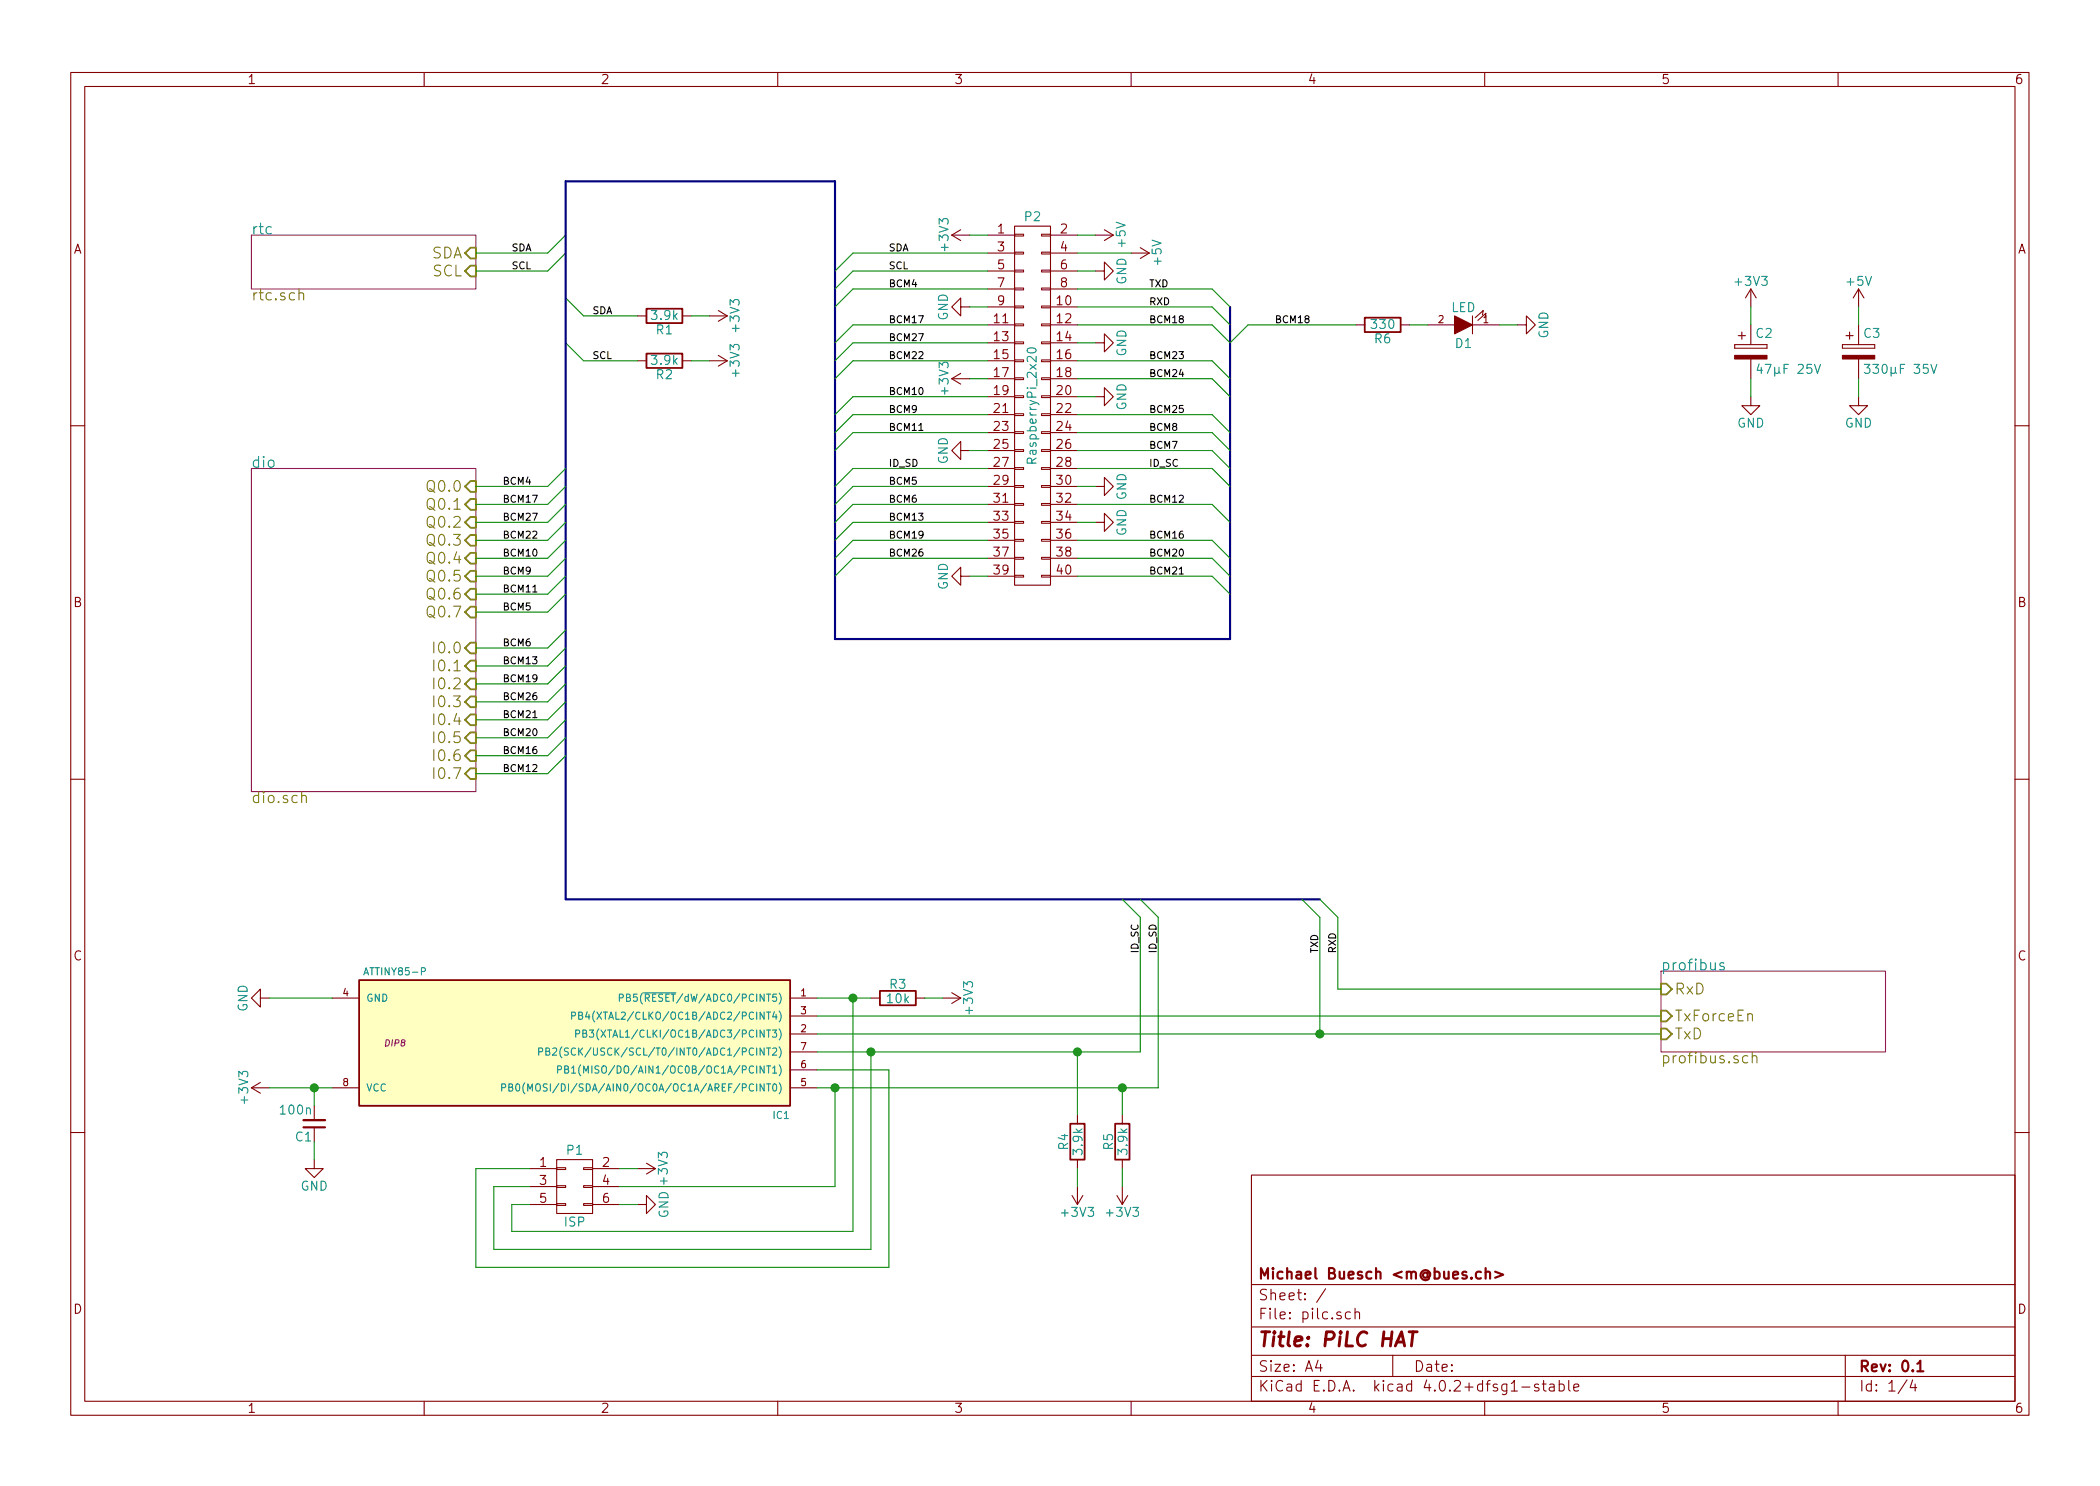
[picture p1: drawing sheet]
<svg xmlns="http://www.w3.org/2000/svg" width="297mm" height="210mm" viewBox="0 0 297 210" stroke-linecap="round" stroke-linejoin="round" font-family="sans-serif">
<g fill="none" stroke="#840000" stroke-width=".15">
<path d="M10 10.3h277v189.9h-277zM12 12.2h273v186.1h-273zM60 10.3v1.9M110 10.3v1.9M160 10.3v1.9M210 10.3v1.9M260 10.3v1.9M134.6 33.3h2.6M134.6 33.3l1.3 .7M135.9 32.5l-1.3 .8M139.7 33.3h3.8M139.7 35.8h3.8"/>
<path d="M139.7 38.3h3.8M143.5 38.2h1.3v.3h-1.3zM143.5 35.7h1.3v.2h-1.3zM143.5 33.1h1.3v.3h-1.3zM143.5 32h5.1v50.8h-5.1zM147.3 38.2h1.3v.3h-1.3zM147.3 35.7h1.3v.2h-1.3zM147.3 33.1h1.3v.3h-1.3zM148.6 33.3h3.8M148.6 35.8h3.8M148.6 38.3h3.8M154.9 38.3h1.3v-1.2l1.3 1.2-1.3 1.3v-1.3"/>
<path d="M154.9 33.3h2.6M156.2 32.5l1.3 .8M157.5 33.3l-1.3 .7M160 35.8h2.6M161.3 35l1.3 .8M162.6 35.8l-1.3 .8M90.2 51h1.2M90.2 44.7h1.2M96.5 51h1.3M96.5 44.7h1.3M100.3 51h2.6M100.3 44.7h2.6"/>
<path d="M101.6 43.9l1.3 .8M101.6 50.3l1.3 .7M102.9 44.7l-1.3 .8M102.9 51l-1.3 .8M134.6 53.6h2.6M134.6 53.6l1.3 .8M135.9 43.4v-1.2l-1.3 1.2 1.3 1.3v-1.3h1.3M135.9 52.8l-1.3 .8M139.7 40.9h3.8M139.7 43.4h3.8M139.7 56.1h3.8M139.7 46h3.8"/>
<path d="M139.7 58.7h3.8M139.7 48.5h3.8M139.7 51h3.8M139.7 53.6h3.8M143.5 58.5h1.3v.3h-1.3zM143.5 56h1.3v.3h-1.3zM143.5 53.5h1.3v.2h-1.3zM143.5 50.9h1.3v.3h-1.3zM143.5 48.4h1.3v.2h-1.3zM143.5 45.8h1.3v.3h-1.3zM143.5 43.3h1.3v.3h-1.3zM143.5 40.8h1.3v.2h-1.3z"/>
<path d="M147.3 58.5h1.3v.3h-1.3zM147.3 56h1.3v.3h-1.3zM147.3 53.5h1.3v.2h-1.3zM147.3 50.9h1.3v.3h-1.3zM147.3 48.4h1.3v.2h-1.3zM147.3 45.8h1.3v.3h-1.3zM147.3 43.3h1.3v.3h-1.3zM147.3 40.8h1.3v.2h-1.3zM148.6 40.9h3.8M148.6 43.4h3.8M148.6 56.1h3.8M148.6 46h3.8"/>
<path d="M148.6 58.7h3.8M148.6 48.5h3.8M148.6 51h3.8M148.6 53.6h3.8M154.9 48.5h1.3v-1.3l1.3 1.3-1.3 1.3v-1.3M154.9 56.1h1.3v-1.2l1.3 1.2-1.3 1.3v-1.3M191.8 46h1.2M198.1 46h1.3M201.9 46h3.8M208.3 46h3.8M208.3 44.7v2.5M209.7 44.6l.1-.7-1.1 1.1"/>
<path d="M210.1 45l.1-.7-1.2 1M214.6 46h1.3v-1.3l1.3 1.3-1.3 1.2v-1.2M245.4 48.8v.5zM245.4 49.3h4.5zM245.4 48.8h4.5zM245.9 47.5h1M246.4 47v1M247.6 56.1v1.3h1.3l-1.3 1.3-1.2-1.3h1.2M247.6 40.9v2.5M247.6 46v2.8M247.6 50.8v2.8M247.6 40.9l-.7 1.3"/>
<path d="M247.6 40.9l.8 1.3M249.9 48.8v.5zM260.6 48.8v.5zM260.6 49.3h4.6zM260.6 48.8h4.6zM261.1 47.5h1M261.6 47v1M262.9 56.1v1.3h1.3l-1.3 1.3-1.3-1.3h1.3M262.9 40.9v2.5M262.9 46v2.8M262.9 50.8v2.8M262.9 40.9l-.8 1.3"/>
<path d="M262.9 40.9l.8 1.3M265.2 48.8v.5zM10 60.2h2M135.9 63.7v-1.2l-1.3 1.2 1.3 1.3v-1.3h1.3M139.7 68.8h3.8M139.7 71.4h3.8M139.7 61.2h3.8M139.7 73.9h3.8M139.7 63.7h3.8M139.7 76.4h3.8M139.7 66.3h3.8M139.7 79h3.8"/>
<path d="M143.5 78.9h1.3v.2h-1.3zM143.5 76.3h1.3v.3h-1.3zM143.5 73.8h1.3v.2h-1.3zM143.5 71.2h1.3v.3h-1.3zM143.5 68.7h1.3v.3h-1.3zM143.5 66.2h1.3v.2h-1.3zM143.5 63.6h1.3v.3h-1.3zM143.5 61.1h1.3v.2h-1.3zM147.3 78.9h1.3v.2h-1.3zM147.3 76.3h1.3v.3h-1.3zM147.3 73.8h1.3v.2h-1.3zM147.3 71.2h1.3v.3h-1.3z"/>
<path d="M147.3 68.7h1.3v.3h-1.3zM147.3 66.2h1.3v.2h-1.3zM147.3 63.6h1.3v.3h-1.3zM147.3 61.1h1.3v.2h-1.3zM148.6 68.8h3.8M148.6 71.4h3.8M148.6 61.2h3.8M148.6 73.9h3.8M148.6 63.7h3.8M148.6 76.4h3.8M148.6 66.3h3.8M148.6 79h3.8"/>
<path d="M154.9 68.8h1.3v-1.2l1.3 1.2-1.3 1.3v-1.3M154.9 73.9h1.3v-1.3l1.3 1.3-1.3 1.3v-1.3M285 60.2h2M135.9 81.5v-1.2l-1.3 1.2 1.3 1.3v-1.3h1.3M139.7 81.5h3.8M143.5 81.4h1.3v.3h-1.3zM147.3 81.4h1.3v.3h-1.3zM148.6 81.5h3.8M10 110.3h2M285 110.3h2M35.6 153.9l1.2 .8M35.6 153.9h2.5"/>
<path d="M36.8 141.2v-1.3l-1.2 1.3 1.2 1.3v-1.3h1.3M36.8 153.2l-1.2 .7M44.4 156.5v2M44.4 159.6v1.9M47 153.9h3.8M47 141.2h3.8M111.8 153.9h3.8M111.8 141.2h3.8M111.8 146.3h3.8M111.8 143.8h3.8M111.8 151.4h3.8M111.8 148.8h3.8"/>
<path d="M123.2 141.2h1.3M129.5 141.2h1.3M133.3 141.2h2.6M134.6 140.5l1.3 .7M135.9 141.2l-1.3 .8M152.4 157.7v1.3M158.7 157.7v1.3M10 160.2h2M44.4 164.1v1.2h1.3l-1.3 1.3-1.2-1.3h1.2M74.9 165.3h3.8M74.9 167.9h3.8M74.9 170.4h3.8"/>
<path d="M78.7 170.3h1.3v.3h-1.3zM78.7 167.8h1.3v.2h-1.3zM78.7 165.2h1.3v.3h-1.3zM78.7 164.1h5.1v7.6h-5.1zM82.5 170.3h1.3v.3h-1.3zM82.5 167.8h1.3v.2h-1.3zM82.5 165.2h1.3v.3h-1.3zM83.8 165.3h3.8M83.8 167.9h3.8M83.8 170.4h3.8M90.2 170.4h1.2v-1.2l1.3 1.2-1.3 1.3v-1.3M90.2 165.3h2.5"/>
<path d="M91.4 164.6l1.3 .7M92.7 165.3l-1.3 .8M151.6 169.2l.8 1.2M152.4 164.1v1.2M152.4 167.9v2.5M153.2 169.2l-.8 1.2M158 169.2l.7 1.2M158.7 164.1v1.2M158.7 167.9v2.5M159.5 169.2l-.8 1.2M177 166.3h108v32h-108zM285 160.2h2"/>
<path d="M60 198.3v1.9M110 198.3v1.9M160 198.3v1.9M177 194.8h108M177 191.8h108M177 187.8h108M177 181.8h108M186.4 192.5l-.3 1h.9M186.8 193v1M187.5 182.3l-1.3 2M191 185.7l-.4-.1-.3 .3 .1 .6 .2 .1 .4-.1M191.7 185.7a.38 .38 0 0 1 .6 .1v.8"/>
<path d="M191.7 185.1v1.5M197 191.8v3M210 198.3v1.9M215.3 196.3h1.1M217.6 195.9a.37 .37 0 0 0-.6 .1v.1a.54 .54 0 0 0 .6 .3l.1 .1-.1 .2-.1 .1-.5-.1M218.1 195.8h.6M218.3 195.3v1.3l.2 .2h.2M219.2 195.9l.2-.1 .4 .1v.9M219.8 196.2l-.4 .1-.3 .2 .1 .2 .2 .1 .4-.1M220.5 195.9a.48 .48 0 0 1 .7 .1l.1 .1-.1 .6a.48 .48 0 0 1-.7 0M220.5 195.3v1.5M221.9 195.3v1.3l.2 .2"/>
<path d="M222.6 196.3l.7-.1v-.3l-.5-.1-.2 .2 .1 .7 .1 .1 .5-.1M260 198.3v1.9M261 191.8v6.5M269.7 195.2l-1.2 2M270.5 195.2l-.3 1.1h.9M270.9 195.8v1"/>
</g>
<path d="M42.9 159.5h3.1M210.1 179.4v1.5M211.5 179.9l1.1 .5-1.1 .4M209.5 180l-.5-.1-.2 .3v.6l.2 .1 .5-.1M210.1 180.1a.38 .38 0 0 1 .7 0v.8M271.2 193l.4-.5v1.5M271.2 194h.9" fill="none" stroke="#840000" stroke-width=".3"/>
<path d="M199.3 188.4h1.2M199.9 188.4l-.3 2" fill="none" stroke="#840000" stroke-width=".41"/>
<g fill="none" stroke="#008484" stroke-width=".15">
<path d="M145.3 49.4a.85 .85 0 0 1 1.3 .1v.2a.83 .83 0 0 1-1.3 0zM256.7 51.6l.4 1.2 .4-1.2M263.7 51.6h.8l-.4 .4 .3 .1v.6l-.1 .1h-.4l-.2-.1M273.1 51.6l.4 1.2 .5-1.2M243.8 136.3l-.3-.1-.2 .2v.2l.5 .2 .1 .2-.1 .2h-.1h-.4M71 153.9l.5-.1v-.1v-.3h-.5v1M72 153.8h.4l.1-.3-.5-.1v1h.4l.1-.4-.2-.2M73 153.5l.3-.1a.59 .59 0 0 1-.1 1l-.2-.1-.1-.3zM74.2 153.2a1.2 1.2 0 0 0 0 1.6M74.7 154.4v-1l.3 .7 .3-.7v1M75.9 153.4h.4a.67 .67 0 0 1-.1 1l-.3-.1a.78 .78 0 0 1 0-.9zM76.2 148.8h.5l.1-.2-.1-.3h-.5v1"/>
<path d="M77.2 148.8l.4-.1 .1-.3-.5-.1v1h.4l.2-.3-.3-.2M78.2 148.4l.4-.1 .1 .1v.2l-.6 .7h.6M78.9 151.4l.4-.1 .1-.2-.1-.2-.4-.1v1M79.5 148.1a1.2 1.2 0 0 0 0 1.6M79.9 151.3h.4l.1-.4-.5-.1v1h.4l.1-.3-.2-.2M80.4 148.3h-.4l-.2 .2 .1 .2 .5 .2v.3l-.2 .1-.4-.1M80.8 143.7h.5l.1-.2-.1-.2-.5-.1v1M80.8 151.1l.3-.3v1M80.8 151.8h.6M81.4 148.4a.4 .4 0 0 0-.5 0 .4 .4 0 0 0-.1 .5 .37 .37 0 0 0 .2 .3 .37 .37 0 0 0 .4 0M81.4 146.3l.5-.1 .1-.1-.1-.3-.5-.1v1.1M81.9 143.7l.4-.1v-.3l-.4-.1v1h.3l.2-.3-.2-.2"/>
<path d="M82.1 150.7a1.2 1.2 0 0 0 0 1.5M82.4 146.2h.5v-.4l-.5-.1v1.1h.4l.2-.4-.2-.2M82.5 151.8v-1l.4 .8 .3-.8v1M83.1 143.1l-.3 .8h.6M83.3 143.5v.7M83.4 145.7h.6l-.4 .4 .3 .1v.5l-.1 .1-.4-.1M84.7 145.6a1.2 1.2 0 0 0 0 1.5M87.6 141.2l.5-.1 .1-.1-.1-.3h-.5v1M88.6 141.1h.5v-.3l-.5-.1v1h.4l.2-.4-.2-.2M90.1 140.7h-.5v.4l.1-.1 .4 .1v.5l-.1 .1-.4-.1M91 140.5h4.6"/>
</g>
<path d="M91.4 43.7h5.1v2h-5.1zM91.4 50h5.1v2.1h-5.1zM193 45h5.1v2h-5.1zM50.8 138.7h61v17.8h-61zM124.5 140.2h5v2h-5zM151.4 159h2v5.1h-2zM157.7 159h2.1v5.1h-2.1z" fill="none" stroke="#840000" stroke-width=".25"/>
<path d="M42.9 158.5h3.1" fill="none" stroke="#840000" stroke-width=".33"/>
<path d="M50.8 138.7h61v17.8h-61z" fill="#ffffc2" stroke="#ffffc2" stroke-width=".14"/>
<g fill="#840000" stroke="#840000" stroke-width=".15">
<path d="M260.6 50.3h4.6v.5h-4.6z"/>
<path d="M245.4 50.3h4.5v.5h-4.5z"/>
<path d="M205.7 44.7l2.6 1.3-2.6 1.2z"/>
</g>
<g fill="none" stroke="#008400" stroke-width=".15">
<path d="M80 33.3l-2.5 2.5h-10.2M80 35.8l-2.5 2.5h-10.2M137.2 33.3h2.5M139.7 35.8h-19.1l-2.5 2.5M139.7 38.3h-19.1l-2.5 2.6M152.4 33.3h2.5M152.4 35.8h7.6M152.4 38.3h2.5M80 42.2l2.5 2.5h7.7M80 48.5l2.5 2.5h7.7M97.8 44.7h2.5M97.8 51h2.5"/>
<path d="M137.2 43.4h2.5M137.2 53.6h2.5M139.7 48.5h-19.1l-2.5 2.5M139.7 56.1h-19.1l-2.5 2.6M139.7 51h-19.1l-2.5 2.6M139.7 46h-19.1l-2.5 2.5M139.7 40.9h-19.1l-2.5 2.5M139.7 58.7h-19.1l-2.5 2.5M152.4 48.5h2.5M152.4 56.1h2.5M152.4 43.4h19l2.6 2.6M152.4 53.6h19l2.6 2.5"/>
<path d="M152.4 51h19l2.6 2.6M152.4 46h19l2.6 2.5 2.5-2.5h15.3M152.4 58.7h19l2.6 2.5M152.4 40.9h19l2.6 2.5M199.4 46h2.5M212.1 46h2.5M247.6 43.4v2.6M247.6 53.6v2.5M262.9 43.4v2.6M262.9 53.6v2.5M80 66.3l-2.5 2.5h-10.2M80 71.4l-2.5 2.5h-10.2"/>
<path d="M80 79l-2.5 2.5h-10.2M80 76.4l-2.5 2.6h-10.2M80 68.8l-2.5 2.6h-10.2M80 73.9l-2.5 2.5h-10.2M137.2 63.7h2.5M139.7 66.3h-19.1l-2.5 2.5M139.7 68.8h-19.1l-2.5 2.6M139.7 73.9h-19.1l-2.5 2.5M139.7 61.2h-19.1l-2.5 2.5M139.7 71.4h-19.1l-2.5 2.5M139.7 76.4h-19.1l-2.5 2.6M139.7 79h-19.1l-2.5 2.5"/>
<path d="M152.4 66.3h19l2.6 2.5M152.4 68.8h2.5M152.4 73.9h2.5M152.4 63.7h19l2.6 2.6M152.4 61.2h19l2.6 2.5M152.4 71.4h19l2.6 2.5M152.4 76.4h19l2.6 2.6M152.4 79h19l2.6 2.5M80 81.5l-2.5 2.6h-10.2M80 89.1l-2.5 2.6h-10.2M80 96.8l-2.5 2.5h-10.2M80 99.3l-2.5 2.5h-10.2"/>
<path d="M80 84.1l-2.5 2.5h-10.2M80 91.7l-2.5 2.5h-10.2M80 94.2l-2.5 2.6h-10.2M137.2 81.5h2.5M152.4 81.5h19l2.6 2.6M80 106.9l-2.5 2.6h-10.2M80 101.8l-2.5 2.6h-10.2M80 104.4l-2.5 2.5h-10.2M158.7 127.2l2.6 2.6v19h-45.7M161.3 127.2l2.5 2.6v24.1h-48.2M184.1 127.2l2.6 2.6v16.5M186.7 127.2l2.5 2.6v10.1h45.7"/>
<path d="M38.1 141.2h8.9M38.1 153.9h8.9M44.4 153.9v2.6M115.6 141.2h7.6M115.6 146.3h119.3M115.6 151.4h10.1v27.9h-58.4v-14h7.6M115.6 143.8h119.3M118.1 153.9v14h-30.5M120.6 141.2v33h-48.2v-3.8h2.5M123.2 148.8v28h-53.4v-8.9h5.1M130.8 141.2h2.5M152.4 148.8v8.9"/>
<path d="M158.7 153.9v3.8M44.4 161.5v2.6M87.6 165.3h2.6M87.6 170.4h2.6M152.4 165.3v2.6M158.7 165.3v2.6"/>
</g>
<g fill="#008400" stroke="#008400" stroke-width=".25">
<circle cx="44.5" cy="153.9" r=".51"/>
<circle cx="118.1" cy="153.9" r=".51"/>
<circle cx="158.8" cy="153.9" r=".51"/>
<circle cx="152.4" cy="148.8" r=".51"/>
<circle cx="120.7" cy="141.2" r=".51"/>
<circle cx="123.2" cy="148.8" r=".51"/>
<circle cx="186.7" cy="146.3" r=".51"/>
</g>
<path d="M35.6 33.3h31.7v7.6h-31.7zM35.6 66.3h31.7v45.7h-31.7zM234.9 137.4h31.8v11.4h-31.8z" fill="none" stroke="#840084" stroke-width=".15"/>
<path d="M42.3 41.6a.38 .38 0 0 1 .7 .1v.7M42.7 112.7a.38 .38 0 0 1 .6 .1v.8M247.2 149.4a.48 .48 0 0 0-.6 .1l-.1 .6a.48 .48 0 0 0 .7 .2M247.2 143.6a.38 .38 0 0 1 .7 .1v.7M247.9 149.5a.38 .38 0 0 1 .6 .1v.8M247.9 148.9v1.5" fill="none" stroke="#848400" stroke-width=".15"/>
<g fill="none" stroke="#848400" stroke-width=".25">
<path d="M66.5 37.6h.8v1.5h-.8l-.7-.8zM66.5 35h.8v1.6h-.8l-.7-.8zM65.8 68.8l.7-.7h.8v1.5h-.8zM66.5 70.6h.8v1.5h-.8l-.7-.7zM66.5 73.1h.8v1.6h-.8l-.7-.8zM66.5 75.7h.8v1.5h-.8l-.7-.8zM66.5 78.2h.8v1.6h-.8l-.7-.8zM66.5 80.8h.8v1.5h-.8l-.7-.8zM66.5 83.3h.8v1.5h-.8l-.7-.7zM66.5 85.8h.8v1.6h-.8l-.7-.8zM66.5 90.9h.8v1.6h-.8l-.7-.8zM66.5 93.5h.8v1.5h-.8l-.7-.8z"/>
<path d="M66.5 96h.8v1.5h-.8l-.7-.7zM66.5 98.5h.8v1.6h-.8l-.7-.8zM66.5 101.1h.8v1.5h-.8l-.7-.8zM66.5 103.6h.8v1.6h-.8l-.7-.8zM66.5 106.2h.8v1.5h-.8l-.7-.8zM66.5 108.7h.8v1.5h-.8l-.7-.7zM234.9 139.2h.8l.8 .7-.8 .8h-.8zM234.9 145.5h.8l.8 .8-.8 .8h-.8zM234.9 143h.8l.8 .8-.8 .7h-.8z"/>
</g>
<path d="M174 43.4v47h-55.9v-64.8h-38.1v101.6h106.7" fill="none" stroke="#000084" stroke-width=".3"/>
<path d="M130 60.9h.6M75.4 83.8h.5M166.8 81.2h.6M75.4 101.5h.5" fill="none" stroke="#000" stroke-width=".15"/>
<text font-size="2.8" fill="#840000" x="178" y="190.5">Title: PiLC HAT</text>
<g font-size="2.1" fill="#008484">
<text x="35.6" y="33.2">rtc</text>
<text x="35.6" y="66.2">dio</text>
<text x="234.9" y="137.3">profibus</text>
</g>
<g font-size="2.1" fill="#848400">
<text x="60.9" y="36.6">SDA</text>
<text x="61.1" y="39.1">SCL</text>
<text x="35.6" y="42.5">rtc.sch</text>
<text x="60.8" y="69.6">Q0.0</text>
<text x="60.8" y="72.1">Q0.1</text>
<text x="60.8" y="74.7">Q0.2</text>
<text x="60.8" y="77.2">Q0.3</text>
<text x="60.8" y="79.8">Q0.4</text>
<text x="60.8" y="82.3">Q0.5</text>
<text x="60.8" y="84.8">Q0.6</text>
<text x="60.8" y="87.4">Q0.7</text>
<text x="61.8" y="92.5">I0.0</text>
<text x="61.8" y="95">I0.1</text>
<text x="61.8" y="97.5">I0.2</text>
<text x="61.8" y="100.1">I0.3</text>
<text x="61.8" y="102.6">I0.4</text>
<text x="61.8" y="105.2">I0.5</text>
<text x="61.8" y="107.7">I0.6</text>
<text x="35.6" y="113.6">dio.sch</text>
<text x="61.8" y="110.2">I0.7</text>
<text x="236.9" y="140.7">RxD</text>
<text x="236.9" y="147.1">TxD</text>
<text x="236.9" y="144.5">TxForceEn</text>
<text x="234.9" y="150.5">profibus.sch</text>
</g>
<g font-size="2.1" fill="#840000">
<text x="178" y="184">Sheet: /</text>
<text x="178" y="181">Michael Buesch &lt;m@bues.ch&gt;</text>
<text x="178" y="186.7">File: pilc.sch</text>
<text x="178" y="196.9">KiCad E.D.A. kicad 4.0.2+dfsg1-stable</text>
<text x="178" y="194.1">Size: A4</text>
<text x="200" y="194.1">Date:</text>
<text x="263" y="194.1">Rev: 0.1</text>
<text x="263" y="196.9">Id: 1/4</text>
</g>
<g font-size="1.8" fill="#840000">
<text x="35" y="11.9">1</text>
<text x="85" y="11.9">2</text>
<text x="135" y="11.9">3</text>
<text x="185" y="11.9">4</text>
<text x="235" y="11.9">5</text>
<text x="285" y="11.9">6</text>
<text x="10.4" y="35.9">A</text>
<text x="141.1" y="33">1</text>
<text x="141.1" y="35.6">3</text>
<text x="150" y="33">2</text>
<text x="150" y="35.6">4</text>
<text x="285.4" y="35.9">A</text>
<text x="141.1" y="38.1">5</text>
<text x="141.1" y="40.6">7</text>
<text x="150" y="38.1">6</text>
<text x="150" y="40.6">8</text>
<text x="140.6" y="45.7">11</text>
<text x="141.1" y="43.2">9</text>
<text x="149.5" y="43.2">10</text>
<text x="149.5" y="45.7">12</text>
<text x="140.6" y="48.3">13</text>
<text x="140.6" y="50.8">15</text>
<text x="140.6" y="53.3">17</text>
<text x="149.5" y="48.3">14</text>
<text x="149.5" y="50.8">16</text>
<text x="149.5" y="53.3">18</text>
<text x="140.6" y="58.4">21</text>
<text x="140.6" y="55.9">19</text>
<text x="149.5" y="55.9">20</text>
<text x="149.5" y="58.4">22</text>
<text x="140.6" y="61">23</text>
<text x="140.6" y="63.5">25</text>
<text x="149.5" y="61">24</text>
<text x="149.5" y="63.5">26</text>
<text x="140.6" y="71.1">31</text>
<text x="140.6" y="66">27</text>
<text x="140.6" y="68.6">29</text>
<text x="149.5" y="68.6">30</text>
<text x="149.5" y="71.1">32</text>
<text x="149.5" y="66">28</text>
<text x="140.6" y="73.7">33</text>
<text x="140.6" y="76.2">35</text>
<text x="149.5" y="73.7">34</text>
<text x="149.5" y="76.2">36</text>
<text x="140.6" y="78.7">37</text>
<text x="140.6" y="81.3">39</text>
<text x="149.5" y="81.3">40</text>
<text x="149.5" y="78.7">38</text>
<text x="10.4" y="85.9">B</text>
<text x="285.4" y="85.9">B</text>
<text x="10.4" y="135.9">C</text>
<text x="285.4" y="135.9">C</text>
<text x="76.4" y="165.1">1</text>
<text x="76.4" y="167.6">3</text>
<text x="85.2" y="165.1">2</text>
<text x="85.2" y="167.6">4</text>
<text x="76.4" y="170.2">5</text>
<text x="85.2" y="170.2">6</text>
<text x="10.4" y="185.9">D</text>
<text x="285.4" y="185.9">D</text>
<text x="35" y="199.9">1</text>
<text x="85" y="199.9">2</text>
<text x="135" y="199.9">3</text>
<text x="185" y="199.9">4</text>
<text x="235" y="199.9">5</text>
<text x="285" y="199.9">6</text>
</g>
<g font-size="1.8" fill="#008484">
<text x="134.2" y="35.3" transform="rotate(-90 134.2 35.3)">+3V3</text>
<text x="145" y="31.3">P2</text>
<text x="159.2" y="34.9" transform="rotate(-90 159.2 34.9)">+5V</text>
<text x="159.3" y="40.3" transform="rotate(-90 159.3 40.3)">GND</text>
<text x="164.3" y="37.4" transform="rotate(-90 164.3 37.4)">+5V</text>
<text x="245.6" y="40.4">+3V3</text>
<text x="261.3" y="40.4">+5V</text>
<text x="92.3" y="45.3">3.9k</text>
<text x="92.9" y="47.3">R1</text>
<text x="104.6" y="46.8" transform="rotate(-90 104.6 46.8)">+3V3</text>
<text x="134.1" y="45.4" transform="rotate(-90 134.1 45.4)">GND</text>
<text x="194.1" y="46.5">330</text>
<text x="205.2" y="44.1">LED</text>
<text x="219" y="47.9" transform="rotate(-90 219 47.9)">GND</text>
<text x="248.4" y="47.8">C2</text>
<text x="263.7" y="47.8">C3</text>
<text x="92.3" y="51.6">3.9k</text>
<text x="92.9" y="53.6">R2</text>
<text x="104.6" y="53.1" transform="rotate(-90 104.6 53.1)">+3V3</text>
<text x="159.3" y="50.5" transform="rotate(-90 159.3 50.5)">GND</text>
<text x="194.5" y="48.6">R6</text>
<text x="205.9" y="49.2">D1</text>
<text x="249.1" y="52.9">47µF 25V</text>
<text x="264.4" y="52.9">330µF 35V</text>
<text x="134.2" y="55.6" transform="rotate(-90 134.2 55.6)">+3V3</text>
<text x="159.3" y="58.1" transform="rotate(-90 159.3 58.1)">GND</text>
<text x="134.1" y="65.7" transform="rotate(-90 134.1 65.7)">GND</text>
<text x="146.6" y="65.1" transform="rotate(-90 146.6 65.1)">RaspberryPi_2x20</text>
<text x="245.7" y="60.5">GND</text>
<text x="260.9" y="60.5">GND</text>
<text x="159.3" y="70.8" transform="rotate(-90 159.3 70.8)">GND</text>
<text x="159.3" y="75.9" transform="rotate(-90 159.3 75.9)">GND</text>
<text x="134.1" y="83.5" transform="rotate(-90 134.1 83.5)">GND</text>
<text x="35" y="143.2" transform="rotate(-90 35 143.2)">GND</text>
<text x="125.5" y="141.9">10k</text>
<text x="125.9" y="139.9">R3</text>
<text x="137.6" y="143.3" transform="rotate(-90 137.6 143.3)">+3V3</text>
<text x="35.1" y="156" transform="rotate(-90 35.1 156)">+3V3</text>
<text x="39.8" y="157.7">100n</text>
<text x="41.8" y="161.5">C1</text>
<text x="80.2" y="163.4">P1</text>
<text x="94.4" y="167.4" transform="rotate(-90 94.4 167.4)">+3V3</text>
<text x="151.1" y="162.7" transform="rotate(-90 151.1 162.7)">R4</text>
<text x="153.1" y="163.3" transform="rotate(-90 153.1 163.3)">3.9k</text>
<text x="157.4" y="162.7" transform="rotate(-90 157.4 162.7)">R5</text>
<text x="159.5" y="163.3" transform="rotate(-90 159.5 163.3)">3.9k</text>
<text x="42.5" y="168.4">GND</text>
<text x="79.9" y="173.5">ISP</text>
<text x="94.5" y="172.4" transform="rotate(-90 94.5 172.4)">GND</text>
<text x="150.3" y="172.2">+3V3</text>
<text x="156.6" y="172.2">+3V3</text>
</g>
<g font-size="1.4">
<text x="72.4" y="35.6">SDA</text>
<text x="125.7" y="35.6">SDA</text>
<text x="72.4" y="38.1">SCL</text>
<text x="125.7" y="38.1">SCL</text>
<text x="125.7" y="40.6">BCM4</text>
<text x="162.6" y="40.6">TXD</text>
<text x="83.8" y="44.4">SDA</text>
<text x="125.7" y="45.7">BCM17</text>
<text x="162.6" y="43.2">RXD</text>
<text x="162.6" y="45.7">BCM18</text>
<text x="180.3" y="45.7">BCM18</text>
<text x="83.8" y="50.8">SCL</text>
<text x="125.7" y="48.3">BCM27</text>
<text x="125.7" y="50.8">BCM22</text>
<text x="162.6" y="53.3">BCM24</text>
<text x="162.6" y="50.8">BCM23</text>
<text x="125.7" y="55.9">BCM10</text>
<text x="125.7" y="58.4">BCM9</text>
<text x="162.6" y="58.4">BCM25</text>
<text x="125.7" y="61">BCM11</text>
<text x="162.6" y="63.5">BCM7</text>
<text x="162.6" y="61">BCM8</text>
<text x="71.1" y="68.6">BCM4</text>
<text x="71.1" y="71.1">BCM17</text>
<text x="125.7" y="66">ID_SD</text>
<text x="125.7" y="68.6">BCM5</text>
<text x="125.7" y="71.1">BCM6</text>
<text x="162.6" y="66">ID_SC</text>
<text x="162.6" y="71.1">BCM12</text>
<text x="71.1" y="73.7">BCM27</text>
<text x="71.1" y="76.2">BCM22</text>
<text x="125.7" y="73.7">BCM13</text>
<text x="125.7" y="76.2">BCM19</text>
<text x="162.6" y="76.2">BCM16</text>
<text x="71.1" y="78.7">BCM10</text>
<text x="71.1" y="81.3">BCM9</text>
<text x="71.1" y="83.8">BCM11</text>
<text x="125.7" y="78.7">BCM26</text>
<text x="162.6" y="81.3">BCM21</text>
<text x="162.6" y="78.7">BCM20</text>
<text x="71.1" y="86.4">BCM5</text>
<text x="71.1" y="91.4">BCM6</text>
<text x="71.1" y="94">BCM13</text>
<text x="71.1" y="96.5">BCM19</text>
<text x="71.1" y="99.1">BCM26</text>
<text x="71.1" y="101.6">BCM21</text>
<text x="71.1" y="104.1">BCM20</text>
<text x="71.1" y="106.7">BCM16</text>
<text x="71.1" y="109.2">BCM12</text>
<text x="161" y="134.9" transform="rotate(-90 161 134.9)">ID_SC</text>
<text x="163.6" y="134.9" transform="rotate(-90 163.6 134.9)">ID_SD</text>
<text x="186.4" y="134.9" transform="rotate(-90 186.4 134.9)">TXD</text>
<text x="189" y="134.9" transform="rotate(-90 189 134.9)">RXD</text>
</g>
<g font-size="1.4" fill="#840000">
<text x="203.5" y="45.7">2</text>
<text x="209.8" y="45.7">1</text>
<text x="48.5" y="141">4</text>
<text x="113.3" y="141">1</text>
<text x="113.3" y="143.5">3</text>
<text x="113.3" y="146">2</text>
<text x="113.3" y="148.6">7</text>
<text x="48.5" y="153.7">8</text>
<text x="113.3" y="153.7">5</text>
<text x="113.3" y="151.1">6</text>
</g>
<g font-size="1.4" fill="#008484">
<text x="51.8" y="138">ATTINY85-P</text>
<text x="51.8" y="141.7">GND</text>
<text x="90.1" y="141.7">PB5(RESET/dW/ADC0/PCINT5)</text>
<text x="81.3" y="149.3">PB2(SCK/USCK/SCL/T0/INT0/ADC1/PCINT2)</text>
<text x="84.2" y="144.3">PB4(XTAL2/CLKO/OC1B/ADC2/PCINT4)</text>
<text x="84.9" y="146.8">PB3(XTAL1/CLKI/OC1B/ADC3/PCINT3)</text>
<text x="51.8" y="154.4">VCC</text>
<text x="76.3" y="154.4">PB0(MOSI/DI/SDA/AIN0/OC0A/OC1A/AREF/PCINT0)</text>
<text x="83.2" y="151.9">PB1(MISO/DO/AIN1/OC0B/OC1A/PCINT1)</text>
<text x="109.4" y="158.3">IC1</text>
</g>
<text font-size="1.2" fill="#840084" x="54.5" y="148.1">DIP8</text>
</svg>
